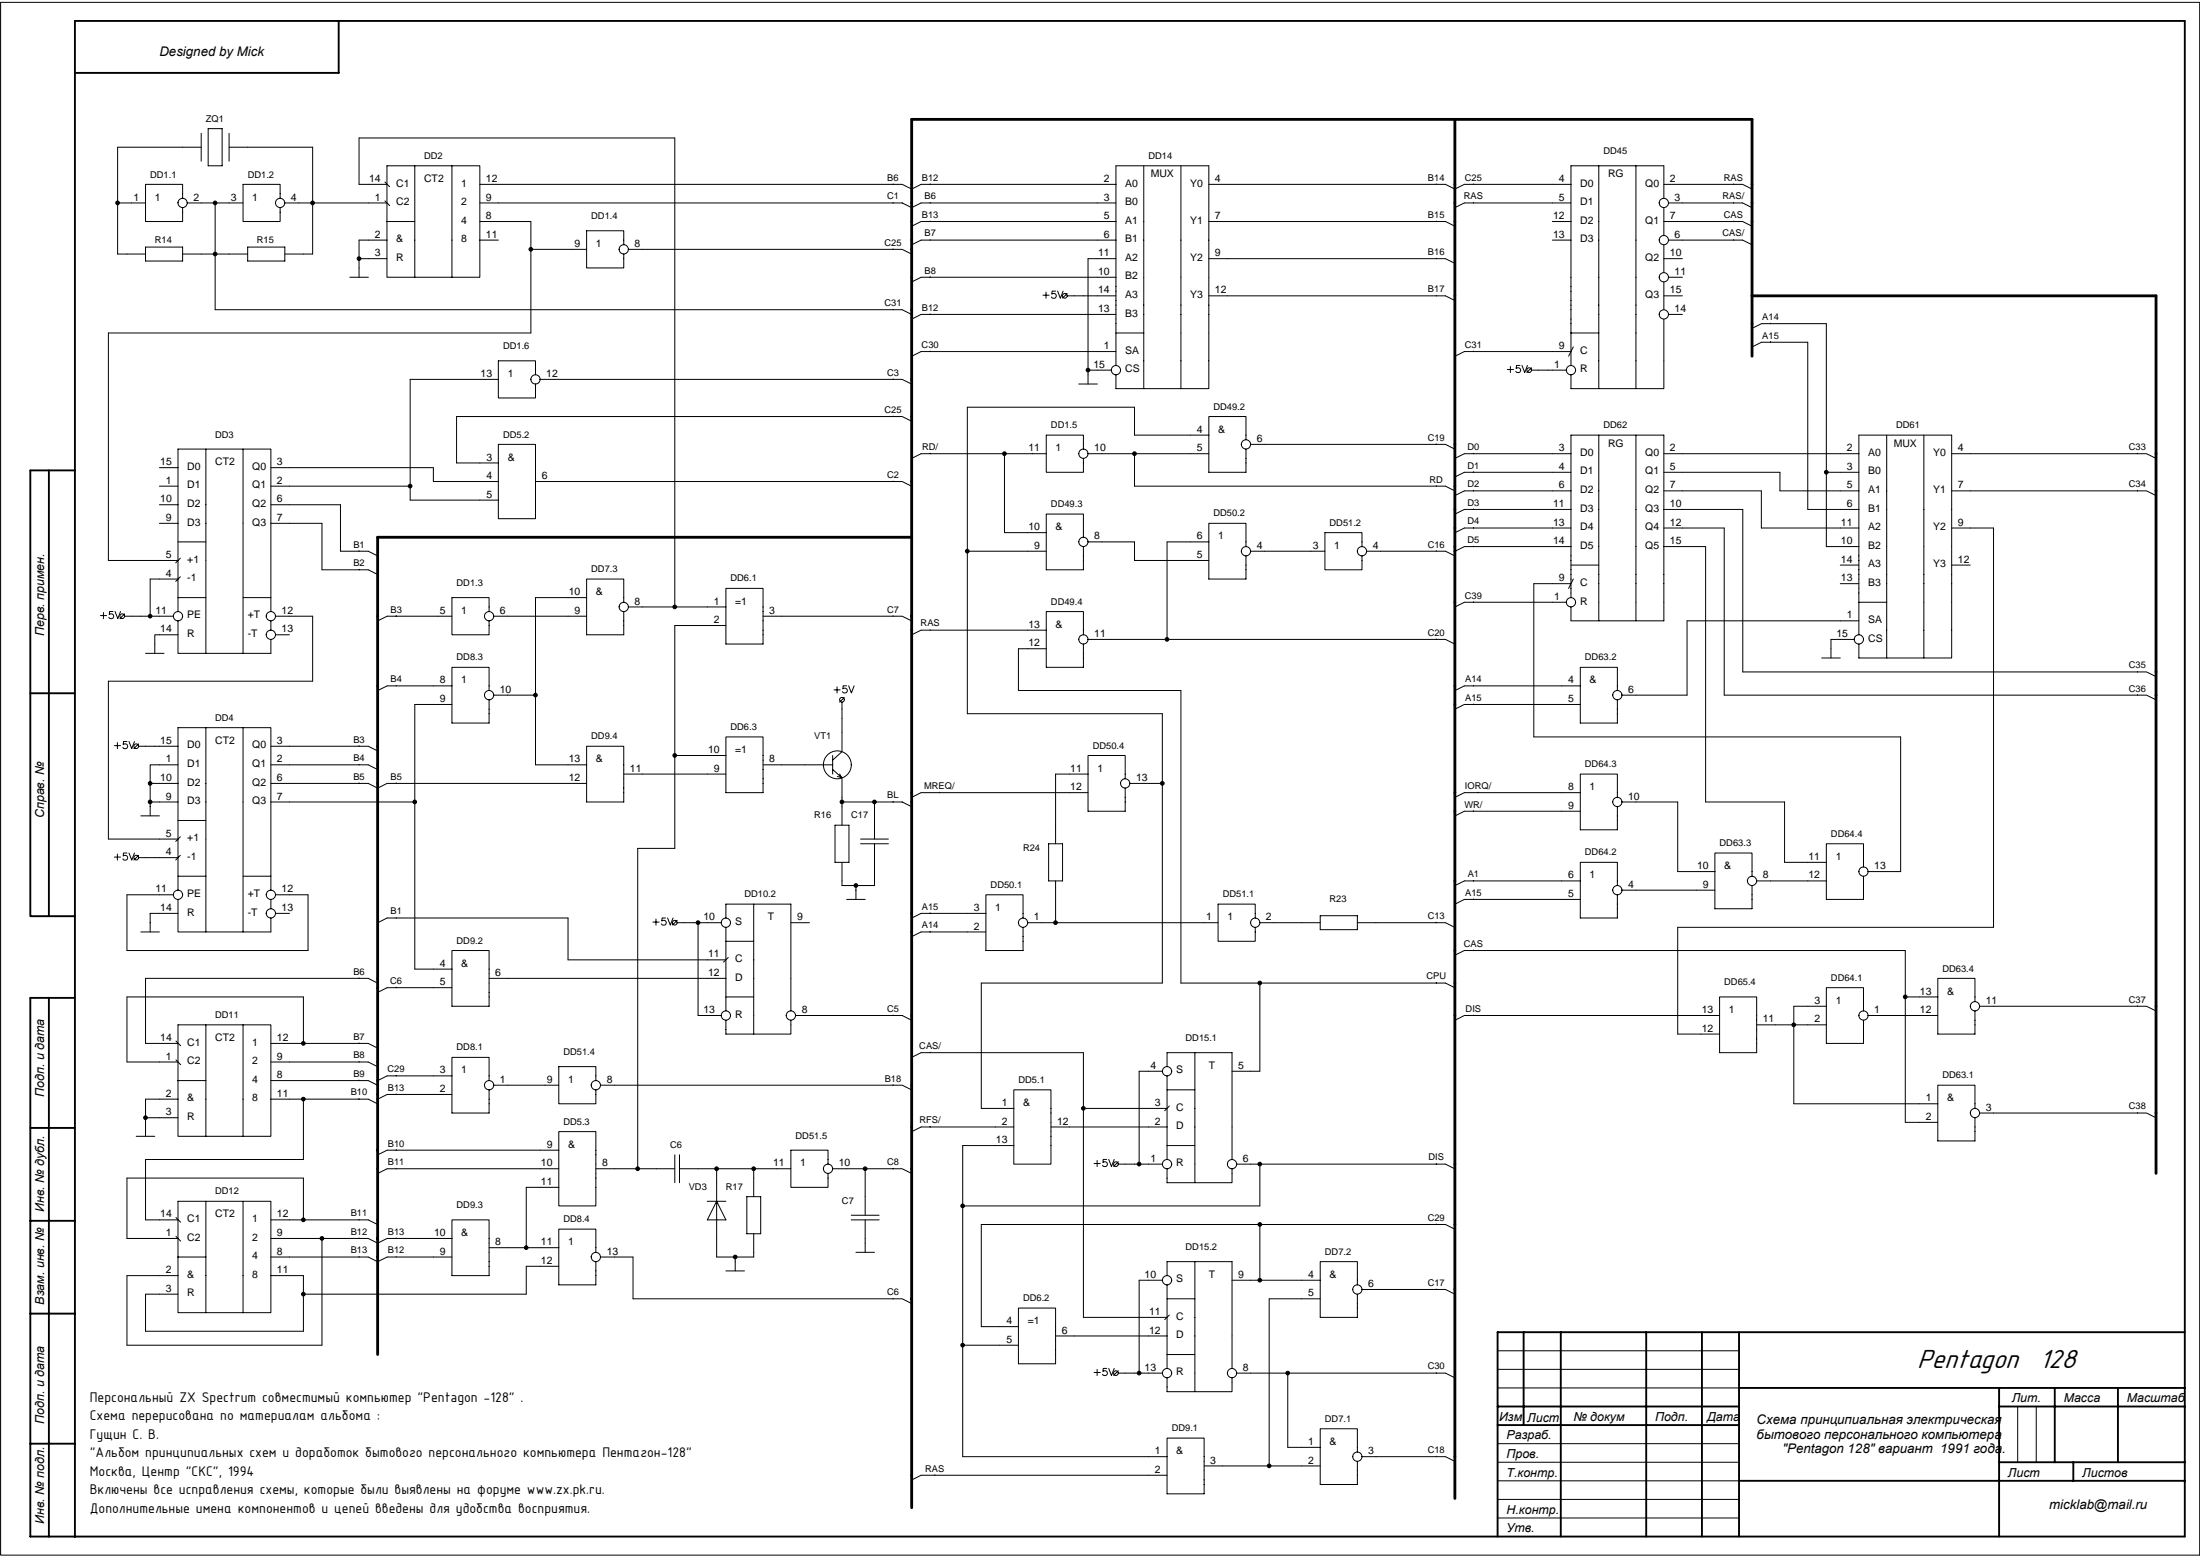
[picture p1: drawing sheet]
<svg xmlns="http://www.w3.org/2000/svg" width="594mm" height="420mm" viewBox="0 0 594 420" stroke-linecap="round" stroke-linejoin="round" font-family="sans-serif">
<g fill="none" stroke="#000" stroke-width=".51">
<path d="M91.5 5.7v14h-71.3M13.2 127v120.4M20.2 127h-12v120.4h12M8.2 187.2h12M13.2 269.5v145.4M20.2 269.5h-12v145.4h581.8v-409.2h-569.8v409.2M8.2 304.6h12M8.2 329.6h12M8.2 354.7h12M411.4 359.7v25.1M421.5 359.7v55.2M444.5 359.7v55.2"/>
<path d="M459.6 359.7v55.2M469.6 359.7v55.2M590 359.7h-185.6v55.2M404.4 379.8h65.2M469.6 374.8h120.4M539.8 379.8h50.2M539.8 374.8v40.1M554.9 374.8v20M571.9 374.8v20M8.2 389.8h12M404.4 384.8h65.2M469.6 399.9h120.4"/>
<path d="M539.8 394.8h50.2M559.9 394.8v5.1"/>
</g>
<g fill="none" stroke="#000" stroke-width=".27">
<path d="M.2 .6h593.8v419.3h-593.8zM54.3 39.8h-22.5v28.8h7.5M54.3 36v7.5M56.2 34.7h3.8v10.1h-3.8zM61.9 39.8h22.5v28.8h-7.5M61.9 36v7.5M31.8 54.8h7.5M49.3 53.6v-3.8h-10v10h10v-3.8M50.6 54.8h15M58.1 54.8v28.8h185.5l2.6 1.3M75.6 53.6v-3.8h-10v10h10v-3.8M76.9 54.8h27.6"/>
<path d="M103.9 49.1l1.3 1.3M103.9 54.3l1.3 1.2M104.5 59.8h7.5v-15h-7.5v20M104.5 49.8h-7.5v-12.5h85.2v126.6M112 44.8h17.6v20M112 59.8v15.1M122 44.8v30.1M129.6 54.8h114l2.6 1.3 2.5-1.3h52.6M129.6 59.8h13.8v30.1h-114.1v61.4h18.8M129.6 49.8h111.6M241.2 49.8h2.4l2.6 1.3 2.5-1.3h52.6M241.2 49.7v.1"/>
<path d="M241.2 54.7v.1M251.2 49.7v.1M251.2 54.7v.1M251.2 59.7v.1M301.3 59.8h-52.6l-2.5 1.3M308.9 44.8v60.1M318.9 44.8v60.1M326.4 49.8h63.9l2.6 1.3 2.5-1.3h28.8M326.4 59.8h63.9l2.6 1.3M387.9 49.7v.1M387.9 59.7v.1M397.9 49.7v.1"/>
<path d="M397.9 54.7v.1M419.2 59.8h5M424.2 54.8h-28.8l-2.5 1.3M431.7 44.8v60.1M441.8 44.8v60.1M449.3 59.8h21.3l2.5 1.3M449.3 49.8h21.3l2.5 1.3M449.3 53.6v-8.8h-25.1v53.9M449.3 56v7.6M450.5 54.8h20.1l2.5 1.3M468.1 49.7v.1M468.1 54.7v.1"/>
<path d="M468.1 59.7v.1M39.3 66.7h10v3.8h-10zM49.3 68.6h17.6M66.9 66.7h10v3.8h-10zM94.5 74.9h5M97 69.8h7.5M104.5 64.8v10.1h25.1v-10.1M104.5 64.8h-7.5v10.1M129.6 64.8h5M143.4 67.3h15M168.4 66.1v-3.8h-10v10h10v-3.7M169.7 67.3h71.5"/>
<path d="M241.2 67.3h2.4l2.6 1.3M241.2 67.2v.1M251.2 64.7v.1M251.2 74.7v.2M281.6 79.7h1.7M282.5 78.9v1.6M285 78.6h-.9l-.1 .8a.69 .69 0 0 1 1.1 0 .69 .69 0 0 1-.2 1 .69 .69 0 0 1-1-.2M285.6 78.6l.7 1.9 .8-1.9M288.2 79.9h13.1M288.2 79.2l-1.3 1.3M301.3 74.9h-52.6l-2.5 1.2M301.3 64.8h-52.6l-2.5 1.3"/>
<path d="M301.3 69.8h-7.5v30.1M326.4 79.9h63.9l2.6 1.3M326.4 69.8h63.9l2.6 1.3M387.9 69.7v.1M387.9 79.8v.1M419.2 64.8h5M449.3 79.9h5M449.3 69.8h5M449.3 66.1v7.5M449.3 76.1v7.5M450.5 64.8h20.1l2.5 1.3M450.5 74.9h3.8"/>
<path d="M468.1 64.7v.1M241.2 83.5v.1M251.2 84.8v.1M251.2 94.8v.1M300.1 99.9h-6.3v3.8M301.3 98.7v-53.9h25.1v60.1h-25.1v-3.7M301.3 94.9h-52.6l-2.5 1.3M301.3 84.9h-52.6l-2.5 1.3M301.3 89.9h7.6M397.9 94.8v.1M407 99.8h1.7M407.9 99v1.6"/>
<path d="M410.4 98.7h-.9l-.1 .8a.69 .69 0 0 1 1.1 0 .69 .69 0 0 1-.2 1 .69 .69 0 0 1-1-.3M411 98.7l.7 1.9 .8-1.9M413.6 99.9h9.4M413.6 99.3l-1.3 1.3M424.2 94.9h-28.8l-2.5 1.3M424.2 89.9h7.5M424.9 93.7l-1.3 2.5M449.3 86.1v18.8h-25.1v-3.7M450.5 84.9h3.8M473.1 88.7l2.6-1.3h17.5v60.2h8.8M473.1 93.7l2.6-1.3h12.5v45.2h13.8M478.1 87.3v.1"/>
<path d="M478.1 92.3v.1M134.6 102.4h-23.8v32.6h23.8M144.6 101.2v-3.8h-10v10.1h10v-3.8M145.9 102.4h95.3M241.2 112.5h2.4l2.6 1.2M241.2 102.4h2.4l2.6 1.3M241.2 102.3v.1M241.2 112.4v.1M241.2 112.5h-117.9v12.5h11.3M291.3 103.7h5M326.4 117.5v-5h10.1v6.2M326.4 117.5h-20v-7.5h-45.2v82.7h52.7v72.8h-48.9v33.8h8.8"/>
<path d="M326.4 117.5v10h10.1v-6.2M337.7 120h52.6l2.6 1.3M387.9 119.9v.1M431.7 117.5v50.1M441.8 117.5v50.1M509.5 117.5v60.2M519.5 117.5v60.2M43 136.3h5.1M43 131.3h5.1M43 126.3h5.1M55.6 121.3h17.5v20M65.6 121.3v55.1"/>
<path d="M73.1 136.3h18.8v12.5h7.5l2.6 1.3M73.1 126.3h43.9v3.7h17.6M73.1 131.3h37.7M134.6 125v-5h10v20.1h-10v-5.1M134.6 125v10M144.6 130h96.6M241.2 130h2.4l2.6 1.3M241.2 129.9v.1M251.2 122.4l20 .1M251.2 122.5h-2.5l-2.5 1.3M271.2 122.5v21.3h11.3M271.2 122.5h11.3"/>
<path d="M292.6 121.3v-3.8h-10.1v10h10.1v-3.7M293.8 122.5h32.6M306.4 122.5v8.8h83.9l2.6 1.3M387.9 131.1v.2M397.9 122.4v.1M397.9 127.4v.1M397.9 132.4v.1M397.9 137.4v.2M424.2 132.5h-28.8l-2.5 1.3M424.2 127.5h-28.8l-2.5 1.3M424.2 122.5h-28.8l-2.5 1.3M424.2 137.6h-28.8l-2.5 1.2"/>
<path d="M449.3 132.5h26.3v10.1h26.4M449.3 137.6h21.3v43.8h106.6M449.3 127.5h31.3v5h21.4M449.3 122.5h52.7M493.2 127.5h8.8M527 132.5h50.2M527 122.5h50.2M577.2 132.5h2.4l2.6 1.3M577.2 122.5h2.4l2.6 1.3M577.2 122.4v.1M577.2 132.4v.1M43 141.3h5.1"/>
<path d="M48.1 151.3v-30h7.5v55.1M48.1 151.3v10.1h7.5M48.1 156.4h-7.6v10M48.1 146.3h7.5M48.7 150.7l-1.3 1.3M48.7 155.7l-1.3 1.3M73.1 141.3h13.8v12.6h12.5l2.6 1.2M73.1 141.3v23.8M97 148.7v.1M97 153.7v.2M196 158.9h10.1v15h-10.1zM261.2 148.8h21.3"/>
<path d="M282.5 143.8v-5h10.1v6.3M282.5 143.8v10.1h10.1v-6.3M293.8 146.3h12.6v5h20M326.4 146.3v-5h10.1v6.3M326.4 146.3v10.1h10.1v-6.3M326.4 146.3h-11.3v26.4M337.7 148.8h20.1M367.8 147.6v-3.8h-10v10.1h10v-3.8M369.1 148.8h21.2l2.6 1.3M387.9 148.7v.1M397.9 142.5v.1M397.9 147.5v.1"/>
<path d="M424.2 147.6h-28.8l-2.5 1.3M424.2 142.6h-28.8l-2.5 1.2M424.2 157.6h-10v41.4h99v36.4h-8.7M424.2 152.6h7.5M424.9 156.4l-1.3 2.5M449.3 147.6h11.3v69h21.3v16.3h11.3M449.3 142.6h16.3v45.1h111.6M496.9 157.6h5.1M496.9 152.6h5.1M527 142.6h11.3v107.8h-85.3v28.8h11.3M527 152.6h5M27.1 166.2h1.7"/>
<path d="M27.9 165.4v1.6M30.5 165.1h-.9l-.1 .8a.69 .69 0 0 1 1 0 .69 .69 0 0 1-.1 1 .69 .69 0 0 1-1-.2M31.1 165.1l.7 1.9 .7-1.9M33.6 166.4h13.2M33.6 165.8l-1.2 1.2M39.3 176.4h5M48.1 171.4h-6.3v5M48.1 167.6v8.8h25v-3.7M48.1 161.4v3.7M65.6 161.4h7.5M73.1 167.6v2.6M74.4 166.4h10v17.5h-55.1v42.7h18.8"/>
<path d="M74.4 171.4h3.8M107 166.3l15 .1M107 166.4h-2.5l-2.5 1.3M132.1 165.1v-3.7h-10.1v10h10.1v-3.8M133.3 166.4h25.1M158.4 161.4v-5h10v6.2M158.4 161.4h-13.8v45.1h13.8M158.4 161.4v10h10v-6.3M169.7 163.9h26.3M196 168.9h-13.8v60.2h-10v86.5M206.1 166.4h35.1M241.2 166.4h2.4l2.6 1.3"/>
<path d="M241.2 166.3v.1M251.2 170v.2M282.5 170.2v-5.1h10.1v6.3M282.5 170.2h-33.8l-2.5 1.2M282.5 175.2h-7.5v11.3h43.9v79h71.4l2.6 1.2M282.5 170.2v10h10.1v-6.3M293.8 172.7h96.5l2.6 1.2M387.9 172.5v.2M397.9 162.5v.1M423 162.6h-27.6l-2.5 1.3M424.2 161.4v-43.9h25.1v50.1h-25.1v-3.7M491.9 177.7h5"/>
<path d="M500.7 172.7h-6.3v5M502 171.4v-53.9h25v60.2h-25v-3.8M502 167.6h-46.4v20.1h-17.6M502 162.6h7.5M55.6 196.5h17.5v20.1M65.6 196.5v55.2M107 185.1v.1M122 185.2v-5h10.1v6.3M122 185.2h-17.5l-2.5 1.3M122 190.2h-10v71.5h10M122 185.2v10h10.1v-6.2M133.3 187.7h11.3"/>
<path d="M196 199h10.1v15h-10.1zM225.2 186.3h1.7M226 185.5v1.6M227.4 189.6v13.2M228 188.3l-1.3 1.3M228.6 185.2h-.9l-.1 .8a.69 .69 0 0 1 1 0 .69 .69 0 0 1-.1 1 .69 .69 0 0 1-1-.2M229.2 185.2l.7 1.9 .7-1.9M397.9 185.1v.1M397.9 190.1v.1M426.7 185.2v-5h10v6.3M426.7 185.2h-31.3l-2.5 1.3M426.7 190.2h-31.3l-2.5 1.3"/>
<path d="M426.7 185.2v10h10v-6.2M577.2 187.7h2.4l2.6 1.3M577.2 181.4h2.4l2.6 1.3M577.2 181.3v.1M577.2 187.6v.1M30.9 201.3h1.6M31.7 200.5v1.7M34.3 200.2h-.9l-.1 .9a.69 .69 0 0 1 1-.1 .69 .69 0 0 1-.1 1.1 .69 .69 0 0 1-1-.3M34.8 200.2l.8 2 .7-2M37.4 201.5h10.7M37.4 200.9l-1.3 1.2M40.5 211.5v8.8"/>
<path d="M40.5 216.6h7.6M40.5 211.5h7.6M48.1 206.5h-7.6v5M73.1 211.5h26.3l2.6 1.3 2.5-1.3h53.9M73.1 216.6h38.9M73.1 201.5h26.3l2.6 1.3M73.1 206.5h26.3l2.6 1.3M73.1 216.6v23.8M97 201.4v.1M97 206.4v.1M97 211.4v.1M107 211.4v.1"/>
<path d="M158.4 201.5h10v15.1h-10zM168.4 209h27.6M182.2 204h13.8M206.1 206.5h18.7M224.8 207.8l2.5 2.2-.6-1M224.8 204v5M226.1 209.7l1.2 .3M227.3 203l-2.5 2.3M227.4 216.6h16.2l2.6 1.2M227.4 210.3v12.5M236.1 216.6v10M241.2 216.4v.2"/>
<path d="M253.7 213.9v.1M293.8 209v-5h10v6.3M293.8 209h-8.8v18.8M293.8 209v10.1h10v-6.3M293.8 214h-45.1l-2.5 1.3M305.1 211.5h8.8M397.9 218.9v.2M399.1 213.9l27.6 .1M399.1 214h-3.7l-2.5 1.3M426.7 214v-5h10v6.3M426.7 219.1h-31.3l-2.5 1.2M426.7 214v10.1h10v-6.3"/>
<path d="M438 216.6h15v18.8h10.1M30.9 231.4h1.6M31.7 230.6v1.7M34.3 230.3h-.9l-.1 .9a.69 .69 0 0 1 1-.1 .69 .69 0 0 1-.1 1.1 .69 .69 0 0 1-1-.3M34.8 230.3l.8 2 .7-2M37.4 231.6h10.7M37.4 231l-1.3 1.2M38 220.3h5M48.1 226.6v-30.1h7.5v55.2M48.1 226.6v10h7.5M48.1 236.6v3.8M48.1 221.6h7.5"/>
<path d="M48.7 226l-1.3 1.2M48.7 231l-1.3 1.2M65.6 236.6h7.5M225.5 222.8h3.7v10.1h-3.7zM231.1 239.1v3.8M232.4 227.8h7.5M232.4 226.6h7.5M236.1 227.8v11.3h-8.7v-6.2M283.2 227.8h3.7v10.1h-3.7zM285 237.9v11.3M397.9 237.7v.2M426.7 237.9v-5h10v6.2"/>
<path d="M426.7 237.9h-31.3l-2.5 1.2M426.7 237.9v10h10v-6.3M463.1 235.4v-5.1h10v6.3M463.1 235.4v10h10v-6.3M474.4 237.9h18.8M493.2 232.9v-5.1h10v6.3M493.2 232.9v10h10v-6.3M38 251.7h5M46.8 241.6h-12.5v15.1h48.9v-15.1h-8.8M48.1 242.9v8.8h25v-3.8M48.1 246.6h-7.6v5.1M73.1 242.9v2.5"/>
<path d="M74.4 246.6h3.8M102 249.2l2.5-1.3h48.9v11.3h42.6M107 247.8v.1M122 256.7h10.1v15h-10.1zM176.3 249h1.7M177.1 248.2v1.6M179.7 247.9h-.9l-.1 .8a.69 .69 0 0 1 1 0 .69 .69 0 0 1-.1 1 .69 .69 0 0 1-1-.3M180.3 247.9l.7 1.9 .8-1.9M182.9 249.2h11.9M182.9 248.5l-1.3 1.3M188.5 249.2v25h6.3M196 247.9v-3.8h7.5v35.1"/>
<path d="M196 250.4v3.8h7.5M196 254.2v18.8M196.7 258.6l-1.3 1.2M203.5 244.1h10.1v28.9M213.6 249.2h5M228.6 242.9h5M251.2 246.5v.1M251.2 251.5v.2M266.2 246.6v-5h10.1v6.3M266.2 246.6h-17.5l-2.5 1.3M266.2 251.7h-17.5l-2.5 1.2M266.2 246.6v10.1h10.1v-6.3"/>
<path d="M277.5 249.2h51.4M339 247.9v-3.8h-10.1v10.1h10.1v-3.8M340.2 249.2h16.3M356.5 247.3h10v3.7h-10zM366.5 249.2h23.8l2.6 1.2M387.9 249v.2M392.9 257.9l2.5-1.2h119.1v46.4h8.8M397.9 242.7v.2M397.9 256.5v.2M426.7 242.9h-31.3l-2.5 1.3M438 240.4h25.1M55.6 276.7h17.5v20.1"/>
<path d="M65.6 276.7v30.1M97 264.1v.1M102 265.5l-2.6-1.3h-60.1v17.5h8.8M107 266.6v.1M122 266.7h-17.5l-2.5 1.3M132.1 264.2h63.9M196 275.5v3.7h17.6v-3.7M196 269.2h7.5M214.8 274.2h28.8l2.6 1.3M241.2 274.1v.1M340.2 265.5v23.8h-7.5M387.9 265.3v.2"/>
<path d="M397.9 274.1v.1M464.3 269.2h10.1v15h-10.1zM464.3 274.2h-68.9l-2.5 1.3M474.4 276.7h18.8M493.2 271.7v-5h10v6.3M493.2 271.7v10h10v-6.2M493.2 271.7h-8.8v26.3h38.9M504.5 274.2h18.8M514.5 269.2h8.8M523.3 269.2v-5h10v6.3M523.3 269.2v10h10v-6.2M534.6 271.7h42.6"/>
<path d="M577.2 271.7h2.4l2.6 1.3M577.2 271.6v.1M47.5 281.1l1.3 1.3M47.5 286.2l1.3 1.3M48.1 291.8h7.5v-15.1h-7.5v20.1M48.1 296.8v10h25v-10M48.1 296.8h-8.8v10M55.6 291.8v15M73.1 296.8h26.3l2.6 1.3M73.1 281.7h26.3l2.6 1.3M73.1 291.8h26.3l2.6 1.3M73.1 286.8h26.3l2.6 1.2"/>
<path d="M81.9 296.8v16.3h-42.6v16.3h8.8M81.9 281.7v-12.5h-47.6v17.6h13.8M97 281.6v.1M97 286.6v.2M97 291.7v.1M97 296.7v.1M107 290.4v.1M107 295.4v.1M122 290.5v-5h10.1v6.3M122 295.5h-17.5l-2.5 1.3M122 290.5h-17.5l-2.5 1.3M122 290.5v10h10.1v-6.2"/>
<path d="M133.3 293h17.6M160.9 291.8v-3.8h-10v10h10v-3.7M162.2 293h79M241.2 293h2.4l2.6 1.3M241.2 292.9v.1M246.2 285.5l2.5-1.3h43.9v71.5h22.5M251.2 284.1v.1M273.8 299.3v-5h10v20h-10v-5M273.8 299.3v10M292.6 299.3h22.5M313.9 289.3h-6.3v25M315.1 288v-3.8h7.6v35.2"/>
<path d="M315.1 290.5v3.8h7.6M315.1 294.3v18.8M315.8 298.7l-1.3 1.2M322.7 284.2h10v28.9M523.3 298v-5h10v6.3M523.3 298v10.1h10v-6.3M36.8 306.8h5M39.3 301.8h8.8M107 310.5v.1M107 315.5v.1M150.9 310.6v-5h10v20h-10v-5M150.9 315.6h-46.4l-2.5 1.3"/>
<path d="M150.9 310.6h-46.4l-2.5 1.2M150.9 310.6v10M160.9 315.6h21.3M182.2 311.8v7.6M183.5 315.6h30.1M183.5 311.8v7.6M193.5 315.6v23.8h10v-6.3M203.5 315.6v7.5M223.6 314.3v-3.7h-10v10h10v-3.8M224.8 315.6h16.4M233.6 315.6v12.5M241.2 315.6h2.4l2.6 1.3"/>
<path d="M241.2 315.5v.1M251.2 304.2v.1M273.8 304.3h-25.1l-2.5 1.3M273.8 309.3h-13.8v84h55.1M283.8 304.3h31.3M295.4 314.2h1.7M296.3 313.4v1.6M298.8 313.1h-.9l-.1 .8a.69 .69 0 0 1 1.1 0 .69 .69 0 0 1-.2 1 .69 .69 0 0 1-1-.3M299.4 313.1l.7 1.9 .8-1.9M302 314.3h11.9M302 313.7l-1.3 1.3M315.1 315.6v3.8h17.6v-3.8"/>
<path d="M315.1 309.3h7.6M333.9 314.3h56.4l2.6 1.3M340.2 314.3v11.3h-80.2M387.9 314.2v.1M534.6 300.5h42.6M577.2 300.5h2.4l2.6 1.3M577.2 300.4v.1M47.5 328.8l1.3 1.2M47.5 333.8l1.3 1.3M48.1 339.4h7.5v-15h-7.5v20M55.6 324.4h17.5v20M55.6 339.4v15.1"/>
<path d="M65.6 324.4v30.1M73.1 339.4h26.3l2.6 1.3 2.5-1.3h17.5M73.1 329.4h26.3l2.6 1.3M73.1 334.4h13.8M81.9 329.4v-11.3h-47.6v16.3h13.8M86.9 334.4v28.8h-52.6v-18.8h13.8M97 334.4h2.4l2.6 1.3 2.5-1.3h17.5M97 334.3l-10.1 .1M97 329.3v.1M97 339.3v.1M107 334.3v.1M107 339.3v.1"/>
<path d="M122 329.4h10.1v15h-10.1zM132.1 336.9h18.8M150.9 336.9v-5h10v6.3M150.9 320.6h-8.8v16.3M150.9 336.9v10h10v-6.2M162.2 339.4h8.7v11.3h70.3M191 324.4h5M193.5 324.4l2.5 5h-5zM198.5 339.4v3.8M201.7 323.1h3.7v10h-3.7zM229.9 329.4h7.5M229.9 328.1h7.5"/>
<path d="M231.1 338.2h5M233.6 329.4v8.8M340.2 330.6v15.1M387.9 330.5v.1M392.9 331.9l-2.6-1.3h-125.3v27.6h10M48.1 344.4v10.1h25v-10.1M73.1 344.4h8.8v15.1h-42.6v-10h8.8M150.9 341.9h-8.8v7.6h-60.2M196 343.2h5M241.2 350.7h2.4l2.6 1.3M241.2 350.6v.1M275 353.2h10v15.1h-10z"/>
<path d="M313.9 345.7h-6.3v25.1M315.1 344.4v-3.7h7.6v35.1M315.1 346.9v3.8h7.6M315.1 350.7v18.8M315.8 355.1l-1.3 1.2M322.7 340.7h10v28.8M332.7 345.7h23.8M356.5 345.7v-5h10v6.2M356.5 350.7h-13.8v45.1M356.5 345.7v10h10v-6.2M367.8 348.2h22.5l2.6 1.3M387.9 348.1v.1"/>
<path d="M260 363.2h15M285 360.7h30.1M295.4 370.6h1.7M296.3 369.8v1.6M298.8 369.5h-.9l-.1 .8a.69 .69 0 0 1 1.1 0 .69 .69 0 0 1-.2 1 .69 .69 0 0 1-1-.2M299.4 369.5l.7 1.9 .8-1.9M302 370.8h11.9M302 370.1l-1.3 1.3M315.1 372v3.8h17.6v-3.8M315.1 365.8h7.6M333.9 370.8h56.4l2.6 1.2M347.7 370.8v20h8.8"/>
<path d="M387.9 370.6v.2M404.4 374.8h65.2M404.4 369.8h65.2M404.4 364.7h65.2M544.8 379.8v15M549.9 379.8v15M252.4 398.2v.2M315.1 388.3h10.1v15.1h-10.1zM315.1 398.4h-66.4l-2.5 1.2M325.2 395.8h31.3M356.5 390.8v-5h10v6.3M356.5 390.8v10.1h10v-6.3"/>
<path d="M367.8 393.3h22.5l2.6 1.3M387.9 393.2v.1M404.4 399.9h65.2M404.4 394.8h65.2M404.4 389.8h65.2M404.4 409.9h65.2M404.4 404.9h65.2"/>
<circle cx="49.3" cy="54.8" r="1.25"/>
<circle cx="75.6" cy="54.8" r="1.25"/>
<circle cx="449.3" cy="54.8" r="1.25"/>
<circle cx="168.4" cy="67.3" r="1.25"/>
<circle cx="287.5" cy="79.9" r=".64"/>
<circle cx="449.3" cy="64.8" r="1.25"/>
<circle cx="449.3" cy="74.9" r="1.25"/>
<circle cx="301.3" cy="99.9" r="1.25"/>
<circle cx="412.9" cy="99.9" r=".64"/>
<circle cx="424.2" cy="99.9" r="1.25"/>
<circle cx="449.3" cy="84.9" r="1.25"/>
<circle cx="144.6" cy="102.4" r="1.25"/>
<circle cx="336.5" cy="120" r="1.25"/>
<circle cx="292.6" cy="122.5" r="1.25"/>
<circle cx="292.6" cy="146.3" r="1.25"/>
<circle cx="336.5" cy="148.8" r="1.25"/>
<circle cx="367.8" cy="148.8" r="1.25"/>
<circle cx="33" cy="166.4" r=".64"/>
<circle cx="48.1" cy="166.4" r="1.25"/>
<circle cx="73.1" cy="166.4" r="1.25"/>
<circle cx="73.1" cy="171.4" r="1.25"/>
<circle cx="132.1" cy="166.4" r="1.25"/>
<circle cx="168.4" cy="163.9" r="1.25"/>
<circle cx="292.6" cy="172.7" r="1.25"/>
<circle cx="424.2" cy="162.6" r="1.25"/>
<circle cx="502" cy="172.7" r="1.25"/>
<circle cx="132.1" cy="187.7" r="1.25"/>
<circle cx="227.4" cy="189" r=".64"/>
<circle cx="436.7" cy="187.7" r="1.25"/>
<circle cx="36.8" cy="201.5" r=".64"/>
<circle cx="226.1" cy="206.5" r="3.8"/>
<circle cx="303.8" cy="211.5" r="1.25"/>
<circle cx="436.7" cy="216.6" r="1.25"/>
<circle cx="36.8" cy="231.6" r=".64"/>
<circle cx="473.1" cy="237.9" r="1.25"/>
<circle cx="503.2" cy="235.3" r="1.25"/>
<circle cx="48.1" cy="241.6" r="1.25"/>
<circle cx="73.1" cy="241.6" r="1.25"/>
<circle cx="73.1" cy="246.6" r="1.25"/>
<circle cx="182.2" cy="249.1" r=".64"/>
<circle cx="196" cy="249.1" r="1.25"/>
<circle cx="276.3" cy="249.1" r="1.25"/>
<circle cx="339" cy="249.1" r="1.25"/>
<circle cx="436.7" cy="240.4" r="1.25"/>
<circle cx="196" cy="274.2" r="1.25"/>
<circle cx="213.6" cy="274.2" r="1.25"/>
<circle cx="503.2" cy="274.2" r="1.25"/>
<circle cx="533.3" cy="271.7" r="1.25"/>
<circle cx="132.1" cy="293" r="1.25"/>
<circle cx="160.9" cy="293" r="1.25"/>
<circle cx="315.1" cy="289.3" r="1.25"/>
<circle cx="223.6" cy="315.6" r="1.25"/>
<circle cx="301.3" cy="314.3" r=".64"/>
<circle cx="315.1" cy="314.3" r="1.25"/>
<circle cx="332.7" cy="314.3" r="1.25"/>
<circle cx="533.3" cy="300.5" r="1.25"/>
<circle cx="160.9" cy="339.4" r="1.25"/>
<circle cx="315.1" cy="345.7" r="1.25"/>
<circle cx="366.5" cy="348.2" r="1.25"/>
<circle cx="301.3" cy="370.8" r=".64"/>
<circle cx="315.1" cy="370.8" r="1.25"/>
<circle cx="332.7" cy="370.8" r="1.25"/>
<circle cx="366.5" cy="393.3" r="1.25"/>
</g>
<g fill="#000" stroke="#000" stroke-width=".27">
<circle cx="31.8" cy="54.8" r=".5"/>
<circle cx="58.1" cy="54.8" r=".5"/>
<circle cx="84.4" cy="54.8" r=".5"/>
<circle cx="58.1" cy="68.6" r=".5"/>
<circle cx="96.9" cy="69.8" r=".5"/>
<circle cx="143.3" cy="67.3" r=".5"/>
<circle cx="293.8" cy="99.9" r=".5"/>
<circle cx="110.7" cy="131.3" r=".5"/>
<circle cx="271.2" cy="122.5" r=".5"/>
<circle cx="306.3" cy="122.5" r=".5"/>
<circle cx="493.2" cy="127.5" r=".5"/>
<circle cx="261.2" cy="148.8" r=".5"/>
<circle cx="40.5" cy="166.4" r=".5"/>
<circle cx="182.2" cy="163.9" r=".5"/>
<circle cx="315.1" cy="172.6" r=".5"/>
<circle cx="144.6" cy="187.7" r=".5"/>
<circle cx="40.5" cy="211.5" r=".5"/>
<circle cx="40.5" cy="216.5" r=".5"/>
<circle cx="112" cy="216.5" r=".5"/>
<circle cx="182.2" cy="204" r=".5"/>
<circle cx="227.4" cy="216.5" r=".5"/>
<circle cx="236.1" cy="216.5" r=".5"/>
<circle cx="313.9" cy="211.5" r=".5"/>
<circle cx="231.1" cy="239.1" r=".5"/>
<circle cx="188.5" cy="249.1" r=".5"/>
<circle cx="285" cy="249.1" r=".5"/>
<circle cx="340.2" cy="265.4" r=".5"/>
<circle cx="484.4" cy="276.7" r=".5"/>
<circle cx="514.5" cy="269.2" r=".5"/>
<circle cx="81.9" cy="296.8" r=".5"/>
<circle cx="81.9" cy="281.7" r=".5"/>
<circle cx="292.5" cy="299.3" r=".5"/>
<circle cx="39.3" cy="301.8" r=".5"/>
<circle cx="172.2" cy="315.6" r=".5"/>
<circle cx="193.5" cy="315.6" r=".5"/>
<circle cx="203.5" cy="315.6" r=".5"/>
<circle cx="233.6" cy="315.6" r=".5"/>
<circle cx="307.6" cy="314.3" r=".5"/>
<circle cx="340.2" cy="314.3" r=".5"/>
<circle cx="81.9" cy="329.4" r=".5"/>
<circle cx="86.9" cy="334.4" r=".5"/>
<circle cx="142.1" cy="336.9" r=".5"/>
<circle cx="198.5" cy="339.4" r=".5"/>
<circle cx="259.9" cy="325.6" r=".5"/>
<circle cx="340.2" cy="330.6" r=".5"/>
<circle cx="81.9" cy="349.4" r=".5"/>
<circle cx="340.2" cy="345.7" r=".5"/>
<circle cx="259.9" cy="363.2" r=".5"/>
<circle cx="307.6" cy="370.8" r=".5"/>
<circle cx="347.7" cy="370.8" r=".5"/>
<circle cx="342.7" cy="395.8" r=".5"/>
</g>
<path d="M392.9 32.2v372.4M473.1 79.9h109.1v236.9M473.1 96.2v-64h-226.9v374.9M246.2 145.1h-144.2v220.7" fill="none" stroke="#000" stroke-width=".76"/>
<g font-size="7.5">
<text x="517.7" y="369.3">Pentagon</text>
<text x="550.7" y="369.3">128</text>
</g>
<g font-size="4.1">
<text x="24.2" y="383.5">Схема перерисована по материалам альбома :</text>
<text x="24.3" y="378.5">Персональный ZX Spectrum совместимый компьютер &quot;Pentagon -128&quot; .</text>
<text x="24.2" y="388.5">Гущин С. В.</text>
<text x="24.2" y="393.4">&quot;Альбом принципиальных схем и доработок бытового персонального компьютера Пентагон-128&quot;</text>
<text x="24.2" y="398.4">Москва, Центр &quot;СКС&quot;, 1994</text>
<text x="24.2" y="403.4">Включены все исправления схемы, которые были выявлены на форуме www.zx.pk.ru.</text>
<text x="24.2" y="408.4">Дополнительные имена компонентов и цепей введены для удобства восприятия.</text>
</g>
<g font-size="3.6">
<text x="43" y="15.1">Designed by Mick</text>
<text x="474.4" y="388.5">бытового персонального компьютера</text>
<text x="474.4" y="384.5">Схема принципиальная электрическая</text>
<text x="481.3" y="392.5">&quot;Pentagon 128&quot; вариант 1991 года</text>
<text x="540.6" y="392.5">.</text>
<text x="553.4" y="407.6">micklab@mail.ru</text>
</g>
<g font-size="3.4">
<text x="11.9" y="171.7" transform="rotate(-90 11.9 171.7)">Перв. примен.</text>
<text x="11.9" y="220.9" transform="rotate(-90 11.9 220.9)">Справ. №</text>
<text x="11.9" y="296.1" transform="rotate(-90 11.9 296.1)">Подп. и дата</text>
<text x="11.9" y="327.2" transform="rotate(-90 11.9 327.2)">Инв. № дубл.</text>
<text x="11.9" y="352.3" transform="rotate(-90 11.9 352.3)">Взам. инв. №</text>
<text x="404.8" y="383.6">Изм</text>
<text x="424.9" y="383.6">№ докум</text>
<text x="446.9" y="383.6">Подп.</text>
<text x="461" y="383.6">Дата</text>
<text x="543.2" y="378.6">Лит.</text>
<text x="557.3" y="378.6">Масса</text>
<text x="574.3" y="378.6">Масштаб</text>
<text x="11.9" y="384.4" transform="rotate(-90 11.9 384.4)">Подп. и дата</text>
<text x="406.8" y="388.7">Разраб.</text>
<text x="412.4" y="384.1">Лист</text>
<text x="406.8" y="393.7">Пров.</text>
<text x="406.8" y="398.7">Т.контр.</text>
<text x="542.2" y="398.7">Лист</text>
<text x="562.3" y="398.7">Листов</text>
<text x="11.9" y="411.5" transform="rotate(-90 11.9 411.5)">Инв. № подл.</text>
<text x="406.8" y="408.7">Н.контр.</text>
<text x="406.8" y="413.7">Утв.</text>
</g>
<g font-size="2.8">
<text x="310.7" y="47.9">MUX</text>
<text x="434.2" y="47.9">RG</text>
<text x="99.7" y="49.1">14</text>
<text x="107" y="50.4">C1</text>
<text x="114.5" y="49.1">CT2</text>
<text x="124.6" y="50.4">1</text>
<text x="131.2" y="49.1">12</text>
<text x="298.1" y="49.1">2</text>
<text x="303.8" y="50.4">A0</text>
<text x="321.4" y="50.4">Y0</text>
<text x="328.1" y="49.1">4</text>
<text x="421" y="49.1">4</text>
<text x="426.7" y="50.4">D0</text>
<text x="444.3" y="50.4">Q0</text>
<text x="450.9" y="49.1">2</text>
<text x="36" y="54.1">1</text>
<text x="41.8" y="54.1">1</text>
<text x="52.2" y="54.1">2</text>
<text x="62.4" y="54.1">3</text>
<text x="68.1" y="54.1">1</text>
<text x="78.6" y="54.1">4</text>
<text x="101.2" y="54.1">1</text>
<text x="107" y="55.4">C2</text>
<text x="124.6" y="55.4">2</text>
<text x="131.2" y="54.1">9</text>
<text x="131.2" y="59.2">8</text>
<text x="298.1" y="54.1">3</text>
<text x="298.1" y="59.2">5</text>
<text x="303.8" y="55.4">B0</text>
<text x="328.1" y="59.2">7</text>
<text x="419.4" y="59.2">12</text>
<text x="421" y="54.1">5</text>
<text x="426.7" y="55.4">D1</text>
<text x="450.9" y="59.2">7</text>
<text x="452.2" y="54.1">3</text>
<text x="101.2" y="64.2">2</text>
<text x="107" y="65.4">&amp;</text>
<text x="124.6" y="60.4">4</text>
<text x="124.6" y="65.4">8</text>
<text x="131.2" y="64.2">11</text>
<text x="298.1" y="64.2">6</text>
<text x="303.8" y="60.4">A1</text>
<text x="303.8" y="65.4">B1</text>
<text x="321.4" y="60.4">Y1</text>
<text x="419.4" y="64.2">13</text>
<text x="426.7" y="60.4">D2</text>
<text x="426.7" y="65.4">D3</text>
<text x="444.3" y="60.4">Q1</text>
<text x="452.2" y="64.2">6</text>
<text x="101.2" y="69.2">3</text>
<text x="107" y="70.4">R</text>
<text x="155.2" y="66.7">9</text>
<text x="160.9" y="66.7">1</text>
<text x="171.3" y="66.7">8</text>
<text x="296.5" y="69.2">11</text>
<text x="303.8" y="70.4">A2</text>
<text x="321.4" y="70.4">Y2</text>
<text x="328.1" y="69.2">9</text>
<text x="444.3" y="70.4">Q2</text>
<text x="450.9" y="69.2">10</text>
<text x="296.5" y="74.2">10</text>
<text x="303.8" y="75.5">B2</text>
<text x="452.2" y="74.2">11</text>
<text x="296.5" y="79.2">14</text>
<text x="303.8" y="80.5">A3</text>
<text x="321.4" y="80.5">Y3</text>
<text x="328.1" y="79.2">12</text>
<text x="444.3" y="80.5">Q3</text>
<text x="450.9" y="79.2">15</text>
<text x="296.5" y="84.2">13</text>
<text x="303.8" y="85.5">B3</text>
<text x="452.2" y="84.2">14</text>
<text x="298.1" y="94.3">1</text>
<text x="303.8" y="95.5">SA</text>
<text x="421" y="94.3">9</text>
<text x="426.7" y="95.5">C</text>
<text x="129.8" y="101.8">13</text>
<text x="137.1" y="101.8">1</text>
<text x="147.5" y="101.8">12</text>
<text x="295.3" y="99.3">15</text>
<text x="303.8" y="100.5">CS</text>
<text x="419.7" y="99.3">1</text>
<text x="426.7" y="100.5">R</text>
<text x="323.2" y="116.8">4</text>
<text x="328.9" y="116.8">&amp;</text>
<text x="339.4" y="119.3">6</text>
<text x="43.3" y="125.6">15</text>
<text x="58.1" y="125.6">CT2</text>
<text x="74.8" y="125.6">3</text>
<text x="131.3" y="124.4">3</text>
<text x="137.1" y="124.4">&amp;</text>
<text x="277.7" y="121.9">11</text>
<text x="285" y="121.9">1</text>
<text x="295.5" y="121.9">10</text>
<text x="323.2" y="121.9">5</text>
<text x="421" y="121.9">3</text>
<text x="426.7" y="123.1">D0</text>
<text x="434.2" y="120.6">RG</text>
<text x="444.3" y="123.1">Q0</text>
<text x="450.9" y="121.9">2</text>
<text x="498.7" y="121.9">2</text>
<text x="504.5" y="123.1">A0</text>
<text x="511.4" y="120.6">MUX</text>
<text x="522" y="123.1">Y0</text>
<text x="528.7" y="121.9">4</text>
<text x="44.8" y="130.6">1</text>
<text x="50.6" y="126.9">D0</text>
<text x="50.6" y="131.9">D1</text>
<text x="68.1" y="126.9">Q0</text>
<text x="68.1" y="131.9">Q1</text>
<text x="74.8" y="130.6">2</text>
<text x="131.3" y="129.4">4</text>
<text x="146.3" y="129.4">6</text>
<text x="421" y="131.9">6</text>
<text x="421" y="126.9">4</text>
<text x="426.7" y="128.1">D1</text>
<text x="444.3" y="128.1">Q1</text>
<text x="450.9" y="126.9">5</text>
<text x="450.9" y="131.9">7</text>
<text x="498.7" y="126.9">3</text>
<text x="498.7" y="131.9">5</text>
<text x="504.5" y="128.1">B0</text>
<text x="528.7" y="131.9">7</text>
<text x="43.3" y="135.6">10</text>
<text x="50.6" y="136.9">D2</text>
<text x="68.1" y="136.9">Q2</text>
<text x="74.8" y="135.6">6</text>
<text x="131.3" y="134.4">5</text>
<text x="419.4" y="136.9">11</text>
<text x="426.7" y="133.1">D2</text>
<text x="444.3" y="133.1">Q2</text>
<text x="450.9" y="136.9">10</text>
<text x="498.7" y="136.9">6</text>
<text x="504.5" y="133.1">A1</text>
<text x="522" y="133.1">Y1</text>
<text x="44.8" y="140.7">9</text>
<text x="50.6" y="141.9">D3</text>
<text x="68.1" y="141.9">Q3</text>
<text x="74.8" y="140.7">7</text>
<text x="277.7" y="143.2">10</text>
<text x="285" y="143.2">&amp;</text>
<text x="419.4" y="141.9">13</text>
<text x="426.7" y="138.2">D3</text>
<text x="426.7" y="143.2">D4</text>
<text x="444.3" y="138.2">Q3</text>
<text x="444.3" y="143.2">Q4</text>
<text x="450.9" y="141.9">12</text>
<text x="497.1" y="141.9">11</text>
<text x="504.5" y="138.2">B1</text>
<text x="504.5" y="143.2">A2</text>
<text x="522" y="143.2">Y2</text>
<text x="528.7" y="141.9">9</text>
<text x="279.3" y="148.2">9</text>
<text x="295.5" y="145.7">8</text>
<text x="323.2" y="145.7">6</text>
<text x="328.9" y="145.7">1</text>
<text x="339.4" y="148.2">4</text>
<text x="354.5" y="148.2">3</text>
<text x="360.3" y="148.2">1</text>
<text x="370.7" y="148.2">4</text>
<text x="419.4" y="146.9">14</text>
<text x="426.7" y="148.2">D5</text>
<text x="444.3" y="148.2">Q5</text>
<text x="450.9" y="146.9">15</text>
<text x="497.1" y="146.9">10</text>
<text x="504.5" y="148.2">B2</text>
<text x="44.8" y="150.7">5</text>
<text x="44.8" y="155.7">4</text>
<text x="50.6" y="151.9">+1</text>
<text x="323.2" y="150.7">5</text>
<text x="497.1" y="151.9">14</text>
<text x="504.5" y="153.2">A3</text>
<text x="522" y="153.2">Y3</text>
<text x="528.7" y="151.9">12</text>
<text x="50.6" y="157">-1</text>
<text x="153.6" y="160.7">10</text>
<text x="160.9" y="160.7">&amp;</text>
<text x="419.7" y="162">1</text>
<text x="421" y="157">9</text>
<text x="426.7" y="158.2">C</text>
<text x="497.1" y="157">13</text>
<text x="504.5" y="158.2">B3</text>
<text x="42" y="165.7">11</text>
<text x="50.6" y="167">PE</text>
<text x="66.9" y="167">+T</text>
<text x="76" y="165.7">12</text>
<text x="118.8" y="165.7">5</text>
<text x="124.6" y="165.7">1</text>
<text x="135" y="165.7">6</text>
<text x="155.2" y="165.7">9</text>
<text x="171.3" y="163.2">8</text>
<text x="192.8" y="163.2">1</text>
<text x="198.5" y="163.2">=1</text>
<text x="207.7" y="165.7">3</text>
<text x="426.7" y="163.2">R</text>
<text x="498.7" y="167">1</text>
<text x="43.3" y="170.8">14</text>
<text x="50.6" y="172">R</text>
<text x="66.9" y="172">-T</text>
<text x="76" y="170.8">13</text>
<text x="192.8" y="168.3">2</text>
<text x="277.7" y="169.5">13</text>
<text x="285" y="169.5">&amp;</text>
<text x="295.5" y="172">11</text>
<text x="495.9" y="172">15</text>
<text x="504.5" y="168.3">SA</text>
<text x="504.5" y="173.2">CS</text>
<text x="277.7" y="174.5">12</text>
<text x="118.8" y="184.6">8</text>
<text x="124.6" y="184.6">1</text>
<text x="423.5" y="184.6">4</text>
<text x="429.2" y="184.6">&amp;</text>
<text x="118.8" y="189.6">9</text>
<text x="135" y="187">10</text>
<text x="423.5" y="189.6">5</text>
<text x="439.7" y="187">6</text>
<text x="43.3" y="200.9">15</text>
<text x="50.6" y="202.1">D0</text>
<text x="58.1" y="200.9">CT2</text>
<text x="68.1" y="202.1">Q0</text>
<text x="74.8" y="200.9">3</text>
<text x="191.2" y="203.3">10</text>
<text x="198.5" y="203.3">=1</text>
<text x="44.8" y="205.9">1</text>
<text x="50.6" y="207.1">D1</text>
<text x="68.1" y="207.1">Q1</text>
<text x="74.8" y="205.9">2</text>
<text x="153.6" y="205.9">13</text>
<text x="160.9" y="205.9">&amp;</text>
<text x="170.1" y="208.4">11</text>
<text x="192.8" y="208.4">9</text>
<text x="207.7" y="205.9">8</text>
<text x="289" y="208.4">11</text>
<text x="296.3" y="208.4">1</text>
<text x="43.3" y="210.9">10</text>
<text x="44.8" y="215.9">9</text>
<text x="50.6" y="212.1">D2</text>
<text x="68.1" y="212.1">Q2</text>
<text x="74.8" y="210.9">6</text>
<text x="74.8" y="215.9">7</text>
<text x="153.6" y="210.9">12</text>
<text x="289" y="213.4">12</text>
<text x="306.8" y="210.9">13</text>
<text x="423.5" y="213.4">8</text>
<text x="429.2" y="213.4">1</text>
<text x="439.7" y="215.9">10</text>
<text x="50.6" y="217.1">D3</text>
<text x="68.1" y="217.1">Q3</text>
<text x="423.5" y="218.4">9</text>
<text x="44.8" y="225.9">5</text>
<text x="50.6" y="227.2">+1</text>
<text x="44.8" y="230.9">4</text>
<text x="50.6" y="232.2">-1</text>
<text x="488.4" y="232.2">11</text>
<text x="495.7" y="232.2">1</text>
<text x="423.5" y="237.2">6</text>
<text x="429.2" y="237.2">1</text>
<text x="439.7" y="239.7">4</text>
<text x="458.3" y="234.7">10</text>
<text x="459.8" y="239.7">9</text>
<text x="465.6" y="234.7">&amp;</text>
<text x="476" y="237.2">8</text>
<text x="488.4" y="237.2">12</text>
<text x="506.1" y="234.7">13</text>
<text x="42" y="241">11</text>
<text x="43.3" y="246">14</text>
<text x="50.6" y="242.2">PE</text>
<text x="66.9" y="242.2">+T</text>
<text x="76" y="241">12</text>
<text x="76" y="246">13</text>
<text x="263" y="246">3</text>
<text x="268.7" y="246">1</text>
<text x="423.5" y="242.2">5</text>
<text x="50.6" y="247.2">R</text>
<text x="66.9" y="247.2">-T</text>
<text x="189.9" y="248.5">10</text>
<text x="198.5" y="249.7">S</text>
<text x="207.3" y="248.5">T</text>
<text x="215.2" y="248.5">9</text>
<text x="263" y="251">2</text>
<text x="279.2" y="248.5">1</text>
<text x="325.7" y="248.5">1</text>
<text x="331.4" y="248.5">1</text>
<text x="341.9" y="248.5">2</text>
<text x="118.8" y="261">4</text>
<text x="124.6" y="261">&amp;</text>
<text x="133.7" y="263.5">6</text>
<text x="191.2" y="258.5">11</text>
<text x="191.2" y="263.5">12</text>
<text x="198.5" y="259.8">C</text>
<text x="118.8" y="266">5</text>
<text x="198.5" y="264.8">D</text>
<text x="518.4" y="268.5">13</text>
<text x="525.8" y="268.5">&amp;</text>
<text x="189.9" y="273.6">13</text>
<text x="198.5" y="274.8">R</text>
<text x="216.5" y="273.6">8</text>
<text x="459.5" y="273.6">13</text>
<text x="466.8" y="273.6">1</text>
<text x="489.9" y="271.1">3</text>
<text x="495.7" y="271.1">1</text>
<text x="506.1" y="273.6">1</text>
<text x="518.4" y="273.6">12</text>
<text x="536.2" y="271.1">11</text>
<text x="43.3" y="281.1">14</text>
<text x="58.1" y="281.1">CT2</text>
<text x="74.8" y="281.1">12</text>
<text x="459.5" y="278.6">12</text>
<text x="476" y="276.1">11</text>
<text x="489.9" y="276.1">2</text>
<text x="44.8" y="286.1">1</text>
<text x="50.6" y="282.3">C1</text>
<text x="50.6" y="287.4">C2</text>
<text x="68.1" y="282.3">1</text>
<text x="68.1" y="287.4">2</text>
<text x="74.8" y="286.1">9</text>
<text x="68.1" y="292.4">4</text>
<text x="74.8" y="291.1">8</text>
<text x="118.8" y="289.9">3</text>
<text x="124.6" y="289.9">1</text>
<text x="135" y="292.4">1</text>
<text x="147.6" y="292.4">9</text>
<text x="153.4" y="292.4">1</text>
<text x="163.8" y="292.4">8</text>
<text x="310.6" y="288.6">4</text>
<text x="317.6" y="289.9">S</text>
<text x="326.4" y="288.6">T</text>
<text x="334.3" y="288.6">5</text>
<text x="44.8" y="296.1">2</text>
<text x="50.6" y="297.4">&amp;</text>
<text x="68.1" y="297.4">8</text>
<text x="74.8" y="296.1">11</text>
<text x="118.8" y="294.9">2</text>
<text x="270.5" y="298.6">1</text>
<text x="276.3" y="298.6">&amp;</text>
<text x="311.9" y="298.6">3</text>
<text x="317.6" y="299.9">C</text>
<text x="520" y="297.4">1</text>
<text x="525.8" y="297.4">&amp;</text>
<text x="536.2" y="299.9">3</text>
<text x="44.8" y="301.2">3</text>
<text x="50.6" y="302.4">R</text>
<text x="270.5" y="303.7">2</text>
<text x="285.4" y="303.7">12</text>
<text x="311.9" y="303.7">2</text>
<text x="317.6" y="304.9">D</text>
<text x="520" y="302.4">2</text>
<text x="147.6" y="309.9">9</text>
<text x="153.4" y="309.9">&amp;</text>
<text x="268.9" y="308.7">13</text>
<text x="146.1" y="314.9">10</text>
<text x="162.6" y="314.9">8</text>
<text x="208.8" y="314.9">11</text>
<text x="216.1" y="314.9">1</text>
<text x="226.5" y="314.9">10</text>
<text x="310.6" y="313.7">1</text>
<text x="317.6" y="314.9">R</text>
<text x="335.6" y="313.7">6</text>
<text x="146.1" y="320">11</text>
<text x="43.3" y="328.7">14</text>
<text x="50.6" y="330">C1</text>
<text x="58.1" y="328.7">CT2</text>
<text x="68.1" y="330">1</text>
<text x="74.8" y="328.7">12</text>
<text x="44.8" y="333.8">1</text>
<text x="50.6" y="335">C2</text>
<text x="68.1" y="335">2</text>
<text x="74.8" y="333.8">9</text>
<text x="117.2" y="333.8">10</text>
<text x="124.6" y="333.8">&amp;</text>
<text x="68.1" y="340">4</text>
<text x="74.8" y="338.8">8</text>
<text x="118.8" y="338.8">9</text>
<text x="133.7" y="336.3">8</text>
<text x="146.1" y="336.3">11</text>
<text x="146.1" y="341.3">12</text>
<text x="153.4" y="336.3">1</text>
<text x="163.8" y="338.8">13</text>
<text x="44.8" y="343.8">2</text>
<text x="50.6" y="345">&amp;</text>
<text x="68.1" y="345">8</text>
<text x="74.8" y="343.8">11</text>
<text x="309.1" y="345">10</text>
<text x="317.6" y="346.3">S</text>
<text x="326.4" y="345">T</text>
<text x="334.3" y="345">9</text>
<text x="353.3" y="345">4</text>
<text x="359" y="345">&amp;</text>
<text x="369.5" y="347.5">6</text>
<text x="44.8" y="348.8">3</text>
<text x="50.6" y="350.1">R</text>
<text x="353.3" y="350.1">5</text>
<text x="271.8" y="357.6">4</text>
<text x="277.5" y="357.6">=1</text>
<text x="310.3" y="355.1">11</text>
<text x="317.6" y="356.3">C</text>
<text x="271.8" y="362.6">5</text>
<text x="286.7" y="360.1">6</text>
<text x="310.3" y="360.1">12</text>
<text x="317.6" y="361.3">D</text>
<text x="309.1" y="370.1">13</text>
<text x="317.6" y="371.4">R</text>
<text x="335.6" y="370.1">8</text>
<text x="311.9" y="392.7">1</text>
<text x="317.6" y="392.7">&amp;</text>
<text x="326.8" y="395.2">3</text>
<text x="353.3" y="390.2">1</text>
<text x="353.3" y="395.2">2</text>
<text x="359" y="390.2">&amp;</text>
<text x="369.5" y="392.7">3</text>
<text x="311.9" y="397.7">2</text>
</g>
<g font-size="2.5">
<text x="55.6" y="32.9">ZQ1</text>
<text x="433" y="41.7">DD45</text>
<text x="40.5" y="47.9">DD1.1</text>
<text x="66.9" y="47.9">DD1.2</text>
<text x="114.5" y="42.9">DD2</text>
<text x="310.1" y="42.9">DD14</text>
<text x="239.5" y="53.8">C1</text>
<text x="239.6" y="48.8">B6</text>
<text x="248.9" y="48.8">B12</text>
<text x="249.6" y="53.8">B6</text>
<text x="385.6" y="48.8">B14</text>
<text x="395.3" y="53.8">RAS</text>
<text x="395.6" y="48.8">C25</text>
<text x="465.2" y="53.8">RAS/</text>
<text x="465.5" y="48.8">RAS</text>
<text x="159.7" y="59.2">DD1.4</text>
<text x="248.9" y="58.8">B13</text>
<text x="385.6" y="58.8">B15</text>
<text x="465.5" y="58.8">CAS</text>
<text x="41.8" y="65.5">R14</text>
<text x="69.4" y="65.5">R15</text>
<text x="249.6" y="63.8">B7</text>
<text x="465.2" y="63.8">CAS/</text>
<text x="238.8" y="66.4">C25</text>
<text x="385.6" y="68.9">B16</text>
<text x="249.6" y="73.9">B8</text>
<text x="238.8" y="82.7">C31</text>
<text x="248.9" y="83.9">B12</text>
<text x="385.6" y="78.9">B17</text>
<text x="475.9" y="86.4">A14</text>
<text x="135.8" y="94.3">DD1.6</text>
<text x="248.9" y="93.9">C30</text>
<text x="395.6" y="93.9">C31</text>
<text x="475.9" y="91.4">A15</text>
<text x="239.5" y="101.5">C3</text>
<text x="238.8" y="111.5">C25</text>
<text x="327.7" y="110.6">DD49.2</text>
<text x="58.1" y="118.2">DD3</text>
<text x="135.8" y="118.2">DD5.2</text>
<text x="283.8" y="115.7">DD1.5</text>
<text x="385.5" y="119">C19</text>
<text x="433" y="115.7">DD62</text>
<text x="512" y="115.7">DD61</text>
<text x="249" y="121.5">RD/</text>
<text x="396.3" y="121.5">D0</text>
<text x="574.9" y="121.5">C33</text>
<text x="239.5" y="129.1">C2</text>
<text x="386" y="130.3">RD</text>
<text x="396.3" y="126.5">D1</text>
<text x="396.3" y="131.6">D2</text>
<text x="574.9" y="131.6">C34</text>
<text x="283.8" y="137">DD49.3</text>
<text x="396.3" y="136.6">D3</text>
<text x="327.7" y="139.5">DD50.2</text>
<text x="359" y="142">DD51.2</text>
<text x="396.3" y="141.6">D4</text>
<text x="95.4" y="147.8">B1</text>
<text x="385.5" y="147.8">C16</text>
<text x="396.3" y="146.6">D5</text>
<text x="95.4" y="152.9">B2</text>
<text x="159.7" y="154.5">DD7.3</text>
<text x="123.3" y="158.3">DD1.3</text>
<text x="197.3" y="157">DD6.1</text>
<text x="395.6" y="161.6">C39</text>
<text x="105.4" y="165.4">B3</text>
<text x="239.5" y="165.4">C7</text>
<text x="283.8" y="163.3">DD49.4</text>
<text x="248.6" y="169.2">RAS</text>
<text x="385.5" y="171.7">C20</text>
<text x="123.3" y="178.3">DD8.3</text>
<text x="428" y="178.3">DD63.2</text>
<text x="105.4" y="184.2">B4</text>
<text x="395.6" y="184.2">A14</text>
<text x="574.9" y="180.4">C35</text>
<text x="395.6" y="189.2">A15</text>
<text x="574.9" y="186.7">C36</text>
<text x="58.1" y="194.6">DD4</text>
<text x="197.3" y="197.1">DD6.3</text>
<text x="95.4" y="200.5">B3</text>
<text x="159.7" y="199.6">DD9.4</text>
<text x="219.9" y="199.6">VT1</text>
<text x="295.1" y="202.2">DD50.4</text>
<text x="95.4" y="205.5">B4</text>
<text x="428" y="207.2">DD64.3</text>
<text x="95.4" y="210.5">B5</text>
<text x="105.4" y="210.5">B5</text>
<text x="239.6" y="215.6">BL</text>
<text x="249.5" y="213">MREQ/</text>
<text x="395.6" y="213">IORQ/</text>
<text x="219.9" y="221">R16</text>
<text x="229.9" y="221">C17</text>
<text x="395.4" y="218.1">WR/</text>
<text x="494.4" y="226">DD64.4</text>
<text x="276.3" y="229.7">R24</text>
<text x="428" y="231">DD64.2</text>
<text x="464.3" y="228.5">DD63.3</text>
<text x="267.5" y="239.8">DD50.1</text>
<text x="396.3" y="236.9">A1</text>
<text x="201" y="242.3">DD10.2</text>
<text x="248.9" y="245.7">A15</text>
<text x="330.2" y="242.3">DD51.1</text>
<text x="359" y="243.5">R23</text>
<text x="395.6" y="241.9">A15</text>
<text x="105.4" y="246.9">B1</text>
<text x="248.9" y="250.7">A14</text>
<text x="385.5" y="248.2">C13</text>
<text x="123.3" y="254.8">DD9.2</text>
<text x="395.3" y="255.7">CAS</text>
<text x="95.4" y="263.2">B6</text>
<text x="524.5" y="262.3">DD63.4</text>
<text x="105.4" y="265.7">C6</text>
<text x="385.2" y="264.5">CPU</text>
<text x="465.6" y="266.1">DD65.4</text>
<text x="494.4" y="264.9">DD64.1</text>
<text x="58.1" y="274.9">DD11</text>
<text x="239.5" y="273.2">C5</text>
<text x="395.8" y="273.2">DIS</text>
<text x="574.9" y="270.7">C37</text>
<text x="95.4" y="280.8">B7</text>
<text x="320.1" y="281.2">DD15.1</text>
<text x="95.4" y="285.8">B8</text>
<text x="123.3" y="283.7">DD8.1</text>
<text x="152.1" y="284.9">DD51.4</text>
<text x="248.2" y="283.3">CAS/</text>
<text x="95.4" y="290.8">B9</text>
<text x="104.7" y="289.5">C29</text>
<text x="238.9" y="292">B18</text>
<text x="275" y="292.4">DD5.1</text>
<text x="524.5" y="291.2">DD63.1</text>
<text x="94.7" y="295.8">B10</text>
<text x="104.7" y="294.6">B13</text>
<text x="574.9" y="299.6">C38</text>
<text x="152.1" y="303.7">DD5.3</text>
<text x="248.3" y="303.3">RFS/</text>
<text x="104.7" y="309.6">B10</text>
<text x="181" y="310">C6</text>
<text x="214.8" y="307.5">DD51.5</text>
<text x="104.7" y="314.6">B11</text>
<text x="239.5" y="314.6">C8</text>
<text x="385.7" y="313.4">DIS</text>
<text x="58.1" y="322.5">DD12</text>
<text x="186" y="321.3">VD3</text>
<text x="196" y="321.3">R17</text>
<text x="94.7" y="328.4">B11</text>
<text x="123.3" y="326.3">DD9.3</text>
<text x="227.4" y="325">C7</text>
<text x="385.5" y="329.6">C29</text>
<text x="94.7" y="333.4">B12</text>
<text x="104.7" y="333.4">B13</text>
<text x="152.1" y="330.1">DD8.4</text>
<text x="94.7" y="338.4">B13</text>
<text x="104.7" y="338.4">B12</text>
<text x="320.1" y="337.6">DD15.2</text>
<text x="357.8" y="338.8">DD7.2</text>
<text x="385.5" y="347.2">C17</text>
<text x="239.5" y="349.7">C6</text>
<text x="276.3" y="351.4">DD6.2</text>
<text x="385.5" y="369.8">C30</text>
<text x="357.8" y="384">DD7.1</text>
<text x="316.4" y="386.5">DD9.1</text>
<text x="385.5" y="392.3">C18</text>
<text x="249.8" y="397.4">RAS</text>
</g>
</svg>
